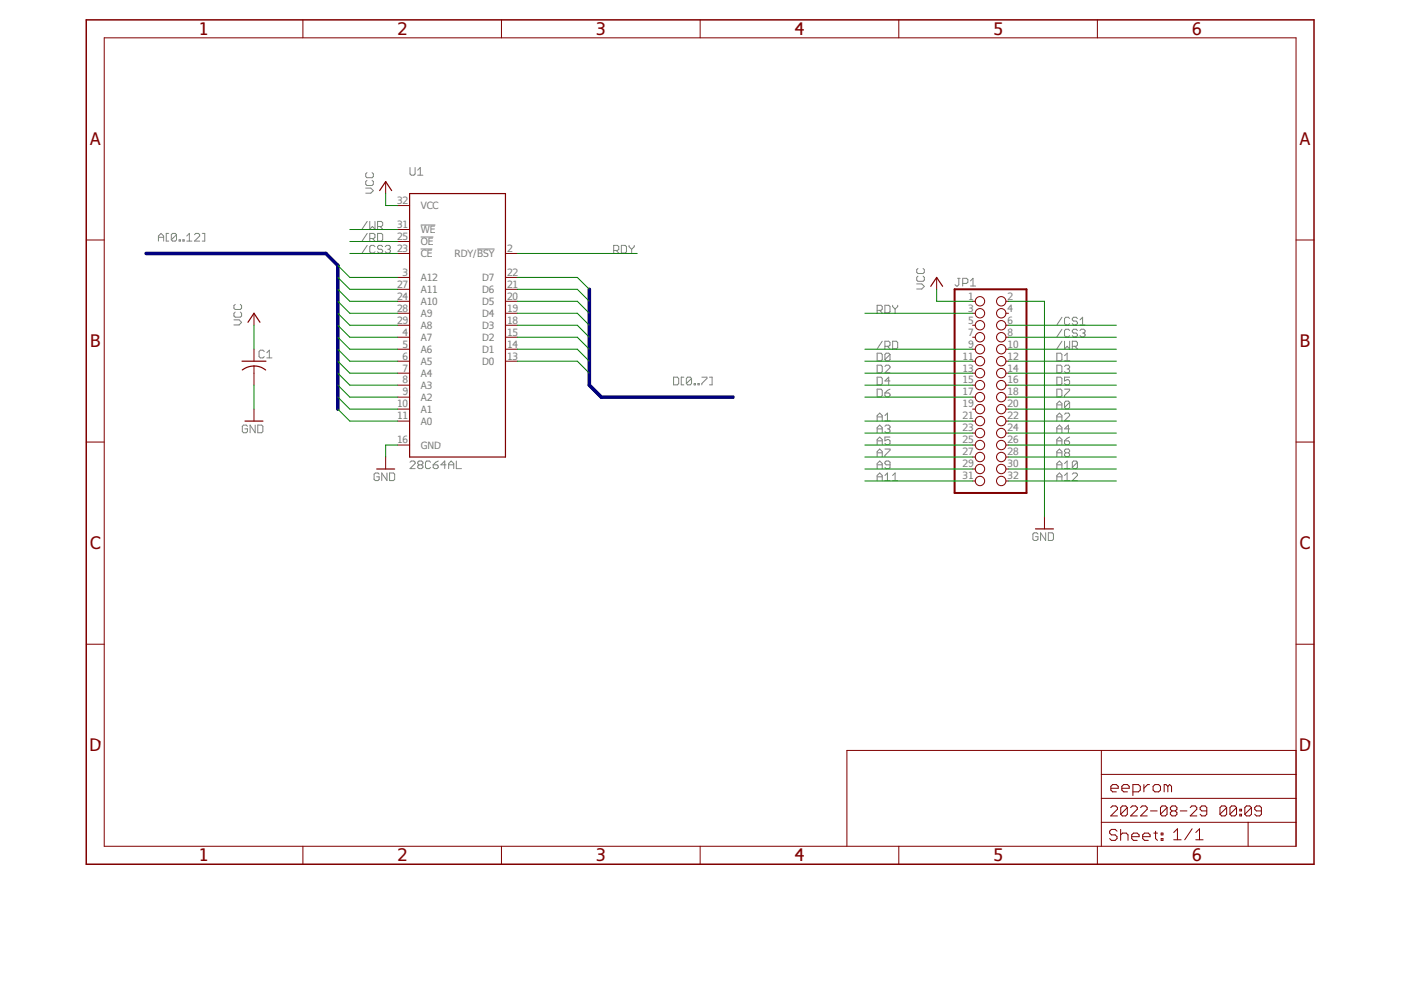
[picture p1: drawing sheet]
<svg xmlns="http://www.w3.org/2000/svg" width="297mm" height="210mm" viewBox="0 0 297 210" stroke-linecap="round" stroke-linejoin="round" font-family="sans-serif">
<g fill="none" stroke="#808080" stroke-width=".21">
<path d="M77.5 39.9h1.1l.6 .5-.6 .6h-1.1M77.8 38.2l-.3 .3v.6l.3 .2h1.1l.3-.2v-.6l-.3-.3M77.8 36.6l-.3 .3v.5l.3 .3h1.1l.3-.3v-.5l-.3-.3M86.9 35.5v1.4l.3 .2h.5l.3-.2v-1.4M88.6 37.1h1.1M88.6 36.1l.5-.6v1.6M33.6 51.1v-1.1l.5-.5 .6 .5v1.1M33.6 50.3h1.1M35.8 49.5h-.6v1.6h.6M37.4 49.8v1l-.3 .3h-.5l-.3-.3M37.4 49.8l-.3-.3h-.5l-.3 .3v1M37.4 49.8l-1.1 1"/>
<path d="M38 50.8h.2v.3h-.2zM38.8 50.8h.3v.3h-.3zM39.6 51.1h1.1M39.6 50l.6-.5v1.6M41.2 49.8l.3-.3h.6l.2 .3v.2l-1.1 1.1h1.1M42.9 49.5h.5v1.6h-.5M77.9 46.9l-1.1 1.7M77.9 49.5l-1.1 1.6M77.9 52l-1.1 1.7M78.4 50.6h.8l.3-.3v-.5l-.3-.3h-.8v1.6M78.4 46.9v1.7l.6-.6 .5 .6v-1.7M79 50.6l.5 .5"/>
<path d="M79.5 52.3l-.3-.3h-.5l-.3 .3v1.1l.3 .3h.5l.3-.3M80.1 49.5h.8l.2 .3v1l-.2 .3h-.8zM80.1 48h.8l.2-.2v-.6l-.2-.3h-.8v1.7M80.6 48l.5 .6M81.1 52.3l-.2-.3h-.6l-.2 .3v.3l.2 .3h.6l.2 .2v.3l-.2 .3h-.6l-.2-.3M81.7 52.3l.3-.3h.5l.3 .3v.3l-.3 .3M82.2 52.9h.3M82.5 52.9l.3 .2v.3l-.3 .3h-.5l-.3-.3M89.2 47.7h3.1M89.2 52.8h2.5M89.2 50.2h2.7M101.2 52.8h3.6"/>
<path d="M130.1 53.1h.8l.3-.2v-.6l-.3-.3h-.8v1.7M130.6 53.1l.6 .6M131.7 52h.8l.3 .3v1.1l-.3 .3h-.8zM133.4 52v.3l.5 .6M133.9 52.9v.8M134.5 52v.3l-.6 .6M194.6 58.5l-.2 .3v.6l.2 .2h1.1l.3-.2v-.6l-.3-.3M194.6 56.9l-.2 .3v.5l.2 .3h1.1l.3-.3v-.5l-.3-.3M203 59h.6M203.3 59v1.4l-.3 .2h-.2l-.3-.2M205.8 59.6l.5-.6v1.6M49.6 67.8h1.1l.5 .5-.5 .6h-1.1"/>
<path d="M49.9 64.5l-.3 .3v.5l.3 .3h1l.3-.3v-.5l-.3-.3M49.9 66.2l-.3 .2v.6l.3 .2h1l.3-.2v-.6l-.3-.2M56 74.5l-.2-.2h-.6l-.3 .2v1.1l.3 .3h.6l.2-.3M56.6 75.9h1.1M56.6 74.8l.5-.5v1.6M142.8 80h.8l.3 .2v1.1l-.3 .3h-.8zM145 80h-.6v1.6h.6M148.8 80h1.1v.2l-1.1 1.1v.3M150.4 80h.6v1.6h-.6M186 80h.8l.2 .2v1.1l-.2 .3h-.8zM186 74.9h.8l.2 .3v1l-.2 .3h-.8zM186 77.4h.8l.2 .3v1.1l-.2 .3h-.8z"/>
<path d="M186 65.8h.8l.2-.3v-.5l-.2-.3h-.8v1.7M186.5 65.8l.5 .6M187 72.3l-1 1.7M187.6 73.4h.8l.3-.2v-.6l-.3-.3h-.8v1.7M187.6 77.7l.3-.3h.5l.3 .3v.3l-1.1 1.1h1.1M187.6 64.7h.8l.3 .3v1.1l-.3 .3h-.8zM188.2 73.4l.5 .6M188.7 75.2v1l-.3 .3h-.5l-.3-.3M188.7 75.2l-.3-.3h-.5l-.3 .3v1M188.7 75.2l-1.1 1M189.3 72.3h.8l.2 .3v1.1l-.2 .3h-.8zM189.3 64.7v.3l.5 .5"/>
<path d="M189.8 65.5v.9M190.3 64.7v.3l-.5 .5M194.4 60.2h1l.6 .5-.6 .6h-1M204.1 60.1h.8l.3-.3v-.5l-.3-.3h-.8v1.6M205.8 60.6h1M224.1 80h.8l.2 .2v1.1l-.2 .3h-.8zM224.1 74.9h.8l.2 .3v1l-.2 .3h-.8zM224.1 77.4h.8l.2 .3v1.1l-.2 .3h-.8zM225.1 67.3l-1 1.6M225.1 72.3l-1 1.7M225.1 69.8l-1 1.6M225.7 72.3v1.7l.6-.6 .5 .6v-1.7"/>
<path d="M225.7 77.7l.3-.3h.5l.3 .3v.3l-.3 .2M225.7 76.5h1.1M225.7 75.4l.6-.5v1.6M226.3 78.2h.2M226.5 78.2l.3 .3v.3l-.3 .3h-.5l-.3-.3M226.8 67.5l-.3-.2h-.5l-.3 .2v1.1l.3 .3h.5l.3-.3M226.8 80h-1.1v.8l.6-.3h.2l.3 .3v.5l-.3 .3h-.5l-.3-.3M226.8 70.1l-.3-.3h-.5l-.3 .3v1.1l.3 .2h.5l.3-.2M227.4 73.4h.8l.2-.2v-.6l-.2-.3h-.8v1.7M227.9 73.4l.5 .6M228.4 67.5l-.2-.2h-.6l-.2 .2v.3l.2 .3h.6l.2 .2v.3l-.2 .3h-.6l-.2-.3M228.4 70.1l-.2-.3h-.6l-.2 .3v.3l.2 .2h.6l.2 .3v.3l-.2 .2h-.6l-.2-.2"/>
<path d="M229 68.9h1.1M229 67.8l.5-.5v1.6M229 70.1l.3-.3h.5l.3 .3v.3l-.3 .2M229.5 70.6h.3M229.8 70.6l.3 .3v.3l-.3 .2h-.5l-.3-.2M52.5 90.4l-.3-.3h-.6l-.2 .3v1.1l.2 .3h.6l.3-.3v-.6h-.6M54.1 90.1v1.7l-1.1-1.7v1.7M54.7 90.1h.8l.2 .3v1.1l-.2 .3h-.8zM86.9 98l.3-.3h.5l.3 .3v.3l-1.1 1.1h1.1M88.8 98.6l-.2 .2v.3l.2 .3h.6l.3-.3v-.3l-.3-.2M88.8 98.6l-.2-.3v-.3l.2-.3h.6l.3 .3v.3l-.3 .3M88.8 98.6h.6"/>
<path d="M91.3 98l-.3-.3h-.5l-.3 .3v1.1l.3 .3h.5l.3-.3M91.8 98.6h.8l.3 .2v.3l-.3 .3h-.5l-.3-.3zM92.9 97.7l-.5 .3-.6 .6M94.6 98.6h-1.1l.8-.9v1.7M95.1 98.6h1.1M95.1 99.4v-1.1l.6-.6 .5 .6v1.1M96.8 97.7v1.7h1M146.6 80.2v1.1l-.3 .3h-.5l-.3-.3M146.6 80.2l-.3-.2h-.5l-.3 .2v1.1M146.6 80.2l-1.1 1.1M147.2 81.3h.2v.3h-.2zM148 81.3h.3v.3h-.3z"/>
<path d="M186 98.6h1M186 90.9h1M186 82.5h.8l.2 .3v1.1l-.2 .2h-.8zM186 88.4h1M186 93.5h1M186 96h1M186 89.2v-1.1l.5-.5 .5 .5v1.1M186 91.8v-1.1l.5-.6 .5 .6v1.1M186 94.3v-1.1l.5-.5 .5 .5v1.1M186 96.8v-1.1l.5-.5 .5 .5v1.1M186 99.4v-1.1l.5-.6 .5 .6v1.1M187.6 90.4l.3-.3h.5l.3 .3v.3l-.3 .2"/>
<path d="M187.6 83.3h.8l.3 .3v.3l-.3 .2h-.5l-.3-.2zM187.6 89.2h1.1M187.6 95.2h1.1v.3l-1.1 1.1v.2M187.6 88.1l.6-.5v1.6M188.2 90.9h.2M188.4 90.9l.3 .3v.3l-.3 .3h-.5l-.3-.3M188.7 98.6h-.8l-.3-.3v-.3l.3-.3h.5l.3 .3v1.1l-.3 .3h-.5l-.3-.3M188.7 92.7h-1.1v.8l.6-.3h.2l.3 .3v.5l-.3 .3h-.5l-.3-.3M188.7 82.5l-.5 .3-.6 .5M188.7 80.8h-1.1l.8-.8v1.6M224.1 98.6h1M224.1 90.9h1"/>
<path d="M224.1 82.5h.8l.2 .3v1.1l-.2 .2h-.8zM224.1 86.7v-1.1l.5-.6 .5 .6v1.1M224.1 89.2v-1.1l.5-.5 .5 .5v1.1M224.1 91.8v-1.1l.5-.6 .5 .6v1.1M224.1 94.3v-1.1l.5-.5 .5 .5v1.1M224.1 96.8v-1.1l.5-.5 .5 .5v1.1M224.1 99.4v-1.1l.5-.6 .5 .6v1.1M224.1 85.9h1M224.1 88.4h1M224.1 93.5h1M224.1 96h1M225.7 99.4h1.1"/>
<path d="M225.7 82.5h1.1v.3l-1.1 1.1v.2M225.7 93.5h.8l.3 .2v.3l-.3 .3h-.5l-.3-.3zM225.7 87.8l.3-.2h.5l.3 .2v.3l-1.1 1.1h1.1M225.7 98.3l.6-.6v1.7M226 96l-.3-.3v-.2l.3-.3h.5l.3 .3v.2l-.3 .3M226 96l-.3 .3v.3l.3 .2h.5l.3-.2v-.3l-.3-.3M226 96h.5M226.8 90.9h-1.1l.8-.8v1.7M226.8 85.3l-.3-.3h-.5l-.3 .3v1.1M226.8 85.3v1.1l-.3 .3h-.5l-.3-.3M226.8 85.3l-1.1 1.1M226.8 92.7l-.5 .2-.6 .6"/>
<path d="M228.4 98v1.1l-.2 .3h-.6l-.2-.3M228.4 98l-.2-.3h-.6l-.2 .3v1.1M228.4 98l-1 1.1M80.4 100.5l-.3-.2h-.5l-.3 .2v1.1l.3 .3h.5l.3-.3v-.5h-.5M82 100.3v1.6l-1.1-1.6v1.6M82.6 100.3h.8l.3 .2v1.1l-.3 .3h-.8zM186 101.1h1M186 101.9v-1.1l.5-.5 .5 .5v1.1M187.6 101.9h1.1M187.6 100.8l.6-.5v1.6M189.3 101.9h1M189.3 100.8l.5-.5v1.6"/>
<path d="M220.1 113.2l-.3-.2h-.5l-.3 .2v1.1l.3 .3h.5l.3-.3v-.5h-.6M221.7 113v1.6l-1.1-1.6v1.6M222.3 113h.8l.3 .2v1.1l-.3 .3h-.8zM224.1 101.1h1M224.1 101.9v-1.1l.5-.5 .5 .5v1.1M225.7 101.9h1.1M225.7 100.8l.6-.5v1.6M227.4 100.5l.2-.2h.6l.2 .2v.3l-1 1.1h1"/>
</g>
<path d="M202.4 61.3h15.2v43.2h-15.2z" fill="none" stroke="#800000" stroke-width=".42"/>
<g fill="none" stroke="#800000" stroke-width=".21">
<path d="M22.1 8h252.7v171.4h-252.7zM64.2 4.2v3.8M106.3 4.2v3.8M148.4 4.2v3.8M190.6 4.2v3.8M232.7 4.2v3.8M81.8 38.5v2.5M18.3 50.9h3.8M84.3 48.7h2.5M84.3 53.7h2.5M84.3 51.2h2.5M84.3 58.8h2.5"/>
<path d="M84.3 43.6h2.5M107.2 53.7h2.5M107.2 58.8h2.5M198.6 58.8v2.5M274.8 50.9h3.8M53.8 66.4v2.6M53.8 74v2.6M53.8 77.6v4.1M84.3 63.9h2.5M84.3 66.4h2.5M84.3 69h2.5M84.3 71.5h2.5"/>
<path d="M84.3 74h2.5M84.3 76.6h2.5M84.3 79.1h2.5M84.3 61.3h2.5M107.2 63.9h2.5M107.2 66.4h2.5M107.2 69h2.5M107.2 71.5h2.5M107.2 74h2.5M107.2 76.6h2.5M107.2 61.3h2.5M206.2 63.9h.6"/>
<path d="M206.2 66.4h.6M206.2 69h.6M206.2 71.5h.6M206.2 74h.6M206.2 76.6h.6M206.2 79.1h.6M213.3 63.9h.5M213.3 66.4h.5M213.3 69h.5M213.3 71.5h.5M213.3 74h.5M213.3 76.6h.5"/>
<path d="M213.3 79.1h.5M18.3 93.7h3.8M53.8 86.7v2.6M81.8 96.9v2.5M84.3 81.7h2.5M84.3 84.2h2.5M84.3 86.7h2.5M84.3 89.3h2.5M84.3 94.4h2.5M206.2 81.7h.6M206.2 84.2h.6M206.2 86.7h.6"/>
<path d="M206.2 89.3h.6M206.2 91.8h.6M206.2 94.4h.6M206.2 96.9h.6M206.2 99.4h.6M213.3 81.7h.5M213.3 84.2h.5M213.3 86.7h.5M213.3 89.3h.5M213.3 91.8h.5M213.3 94.4h.5M213.3 96.9h.5"/>
<path d="M213.3 99.4h.5M274.8 93.7h3.8M206.2 102h.6M213.3 102h.5M221.4 109.6v2.5M18.3 136.6h3.8M274.8 136.6h3.8M233.5 159.1v20.3M274.8 159.1h-95.2v20.3M64.2 179.4v3.8M106.3 179.4v3.8M148.4 179.4v3.8"/>
<path d="M190.6 179.4v3.8M232.7 179.4v3.8M233.5 174.3h41.3M233.5 169.3h41.3M233.5 164.2h41.3M235.5 171.2l.4-.3h.7l.3 .3v.4l-1.4 1.4h1.4M235.5 167.1h1.6v-.4l-.4-.4h-.8l-.4 .4v.8l.4 .4h.8M236.8 176.2l-.4-.3h-.8l-.3 .3v.4l.3 .4h.8l.4 .4v.4l-.4 .4h-.8l-.3-.4M237.6 175.9v2.3M237.6 177l.4-.4h.8l.4 .4v1.2M237.8 167.1h1.6v-.4l-.4-.4h-.7l-.5 .4v.8l.5 .4h.7M239 171.2v1.4l-.3 .4h-.7l-.4-.4"/>
<path d="M239 171.2l-.3-.3h-.7l-.4 .3v1.4M239 171.2l-1.4 1.4M239.7 171.2l.4-.3h.7l.3 .3v.4l-1.4 1.4h1.4M239.9 177.4h1.6v-.4l-.4-.4h-.8l-.4 .4v.8l.4 .4h.8M240.2 167.9h1.2l.4-.4v-.8l-.4-.4h-1.2v2.4M241.8 171.2l.4-.3h.7l.3 .3v.4l-1.4 1.4h1.4M242.3 177.4h1.5v-.4l-.3-.4h-.8l-.4 .4v.8l.4 .4h.8M242.5 166.3v1.6M243.7 166.3h-.4l-.8 .8M243.9 171.9h1.4M244.5 166.7l.4-.4h.8l.3 .4v.8l-.3 .4h-.8l-.4-.4zM244.6 176.6h.8"/>
<path d="M245 176.2v1.6l.4 .4M246.2 176.6h.4v.4h-.4zM246.2 177.8h.4v.4h-.4zM247.4 171.2l-.3-.3h-.7l-.4 .3v1.4M247.4 171.2v1.4l-.3 .4h-.7l-.4-.4M247.4 171.2l-1.4 1.4M247.6 166.7l-.4-.4h-.4v1.6M247.6 166.7v1.2M247.6 166.7l.4-.4 .4 .4v1.2M248.5 171.9l-.4 .4v.3l.4 .4h.7l.3-.4v-.3l-.3-.4M248.5 171.9l-.4-.3v-.4l.4-.3h.7l.3 .3v.4l-.3 .3M248.5 171.9h.7"/>
<path d="M248.9 176.5l.7-.8v2.4M248.9 178.1h1.5M250.2 171.9h1.5M252.3 171.2l.4-.3h.7l.3 .3v.4l-1.4 1.4h1.4M252.8 175.7l-1.6 2.4M253.5 178.1h1.6M253.5 176.5l.8-.8v2.4M255.9 171.9h-1.1l-.4-.3v-.4l.4-.3h.7l.4 .3v1.4l-.4 .4h-.7l-.4-.4M260.1 171.2v1.4l-.4 .4h-.7l-.3-.4M260.1 171.2l-.4-.3h-.7l-.3 .3v1.4M260.1 171.2l-1.4 1.4M262.2 171.2v1.4l-.4 .4h-.7l-.3-.4"/>
<path d="M262.2 171.2l-.4-.3h-.7l-.3 .3v1.4M262.2 171.2l-1.4 1.4M262.9 172.6h.3v.4h-.3zM262.9 171.6h.3v.3h-.3zM264.6 174.3v5.1M265.3 171.2v1.4l-.3 .4h-.7l-.4-.4M265.3 171.2l-.3-.3h-.7l-.4 .3v1.4M265.3 171.2l-1.4 1.4M267.4 171.9h-1l-.4-.3v-.4l.4-.3h.7l.3 .3v1.4l-.3 .4h-.7l-.4-.4"/>
<circle cx="207.8" cy="79.1" r=".99"/>
<circle cx="207.8" cy="63.9" r=".99"/>
<circle cx="207.8" cy="69" r=".99"/>
<circle cx="207.8" cy="66.4" r=".99"/>
<circle cx="207.8" cy="71.5" r=".99"/>
<circle cx="207.8" cy="74" r=".99"/>
<circle cx="207.8" cy="76.6" r=".99"/>
<circle cx="212.3" cy="63.9" r=".99"/>
<circle cx="212.3" cy="71.5" r=".99"/>
<circle cx="212.3" cy="74" r=".99"/>
<circle cx="212.3" cy="76.6" r=".99"/>
<circle cx="212.3" cy="79.1" r=".99"/>
<circle cx="212.3" cy="66.4" r=".99"/>
<circle cx="212.3" cy="69" r=".99"/>
<circle cx="207.8" cy="94.4" r=".99"/>
<circle cx="207.8" cy="96.9" r=".99"/>
<circle cx="207.8" cy="99.4" r=".99"/>
<circle cx="207.8" cy="91.8" r=".99"/>
<circle cx="207.8" cy="89.3" r=".99"/>
<circle cx="207.8" cy="86.7" r=".99"/>
<circle cx="207.8" cy="84.2" r=".99"/>
<circle cx="207.8" cy="81.7" r=".99"/>
<circle cx="212.3" cy="89.3" r=".99"/>
<circle cx="212.3" cy="91.8" r=".99"/>
<circle cx="212.3" cy="96.9" r=".99"/>
<circle cx="212.3" cy="99.4" r=".99"/>
<circle cx="212.3" cy="94.4" r=".99"/>
<circle cx="212.3" cy="86.7" r=".99"/>
<circle cx="212.3" cy="84.2" r=".99"/>
<circle cx="212.3" cy="81.7" r=".99"/>
<circle cx="207.8" cy="102" r=".99"/>
<circle cx="212.3" cy="102" r=".99"/>
</g>
<path d="M80.5 40.4l1.3-1.9 1.2 1.9M86.8 41h20.4v55.9h-20.4zM51.3 76.6h5.1M51.4 78.4a4 4 0 0 1 4.9 0M52.6 68.3l1.2-1.9 1.3 1.9M197.3 60.7l1.3-1.9 1.3 1.9M51.9 89.3h3.9M79.9 99.4h3.8M219.5 112.1h3.9" fill="none" stroke="#800000" stroke-width=".25"/>
<path d="M18.3 4.2h260.3v179h-260.3z" fill="none" stroke="#800000" stroke-width=".32"/>
<path d="M31 53.7h38.1l2.5 2.6v30.4M124.9 61.3v20.4l2.6 2.5h27.9" fill="none" stroke="#000080" stroke-width=".76"/>
<g fill="none" stroke="#008000" stroke-width=".21">
<path d="M71.6 56.3l2.6 2.5h10.1M71.6 58.8l2.6 2.5h10.1M74.2 48.7h10.1M74.2 51.2h10.1M74.2 53.7h10.1M81.8 41v2.6h2.5M109.7 58.8h12.7l2.5 2.5M109.7 53.7h25.4M53.8 69v5M71.6 61.3l2.6 2.6h10.1M71.6 66.4l2.6 2.6h10.1M71.6 71.5l2.6 2.5h10.1"/>
<path d="M71.6 74l2.6 2.6h10.1M71.6 76.6l2.6 2.5h10.1M71.6 79.1l2.6 2.6h10.1M71.6 63.9l2.6 2.5h10.1M71.6 69l2.6 2.5h10.1M109.7 63.9h12.7l2.5 2.5M109.7 69h12.7l2.5 2.5M109.7 74h12.7l2.5 2.6M109.7 76.6h12.7l2.5 2.5M109.7 61.3h12.7l2.5 2.6M109.7 66.4h12.7l2.5 2.6M109.7 71.5h12.7l2.5 2.5"/>
<path d="M183.4 74h22.8M183.4 76.6h22.8M183.4 79.1h22.8M183.4 66.4h22.8M198.6 61.3v2.6h7.6M213.8 63.9h7.6v45.7M213.8 69h22.9M213.8 74h22.9M213.8 76.6h22.9M213.8 79.1h22.9M213.8 71.5h22.9M53.8 81.7v5"/>
<path d="M71.6 81.7l2.6 2.5h10.1M71.6 84.2l2.6 2.5h10.1M71.6 86.7l2.6 2.6h10.1M84.3 94.4h-2.5v2.5M183.4 94.4h22.8M183.4 81.7h22.8M183.4 84.2h22.8M183.4 89.3h22.8M183.4 91.8h22.8M183.4 96.9h22.8M183.4 99.4h22.8M213.8 94.4h22.9"/>
<path d="M213.8 81.7h22.9M213.8 84.2h22.9M213.8 86.7h22.9M213.8 89.3h22.9M213.8 91.8h22.9M213.8 96.9h22.9M213.8 99.4h22.9M183.4 102h22.8M213.8 102h22.9"/>
</g>
<g font-size="3.7" fill="#800000">
<text x="42.2" y="7.4">1</text>
<text x="84.3" y="7.4">2</text>
<text x="126.4" y="7.4">3</text>
<text x="168.5" y="7.4">4</text>
<text x="210.6" y="7.4">5</text>
<text x="252.7" y="7.4">6</text>
<text x="19.1" y="30.7">A</text>
<text x="275.6" y="30.7">A</text>
<text x="19.1" y="73.6">B</text>
<text x="275.6" y="73.6">B</text>
<text x="19.1" y="116.4">C</text>
<text x="275.6" y="116.4">C</text>
<text x="18.9" y="159.3">D</text>
<text x="275.4" y="159.3">D</text>
<text x="42.2" y="182.6">1</text>
<text x="84.3" y="182.6">2</text>
<text x="126.4" y="182.6">3</text>
<text x="168.5" y="182.6">4</text>
<text x="210.6" y="182.6">5</text>
<text x="252.7" y="182.6">6</text>
</g>
<g font-size="2.1" fill="#808080">
<text x="84.2" y="43.2">32</text>
<text x="89.2" y="44.3">VCC</text>
<text x="84.2" y="48.3">31</text>
<text x="84.2" y="53.4">23</text>
<text x="84.2" y="50.8">25</text>
<text x="89.2" y="49.4">WE</text>
<text x="89.2" y="52">OE</text>
<text x="107.5" y="53.4">2</text>
<text x="85.3" y="58.5">3</text>
<text x="89.2" y="54.5">CE</text>
<text x="89.2" y="59.6">A12</text>
<text x="96.4" y="54.5">RDY/BSY</text>
<text x="102.2" y="59.6">D7</text>
<text x="107.5" y="58.5">22</text>
<text x="84.2" y="63.5">24</text>
<text x="84.2" y="61">27</text>
<text x="89.2" y="64.7">A10</text>
<text x="89.2" y="62.1">A11</text>
<text x="102.2" y="64.7">D5</text>
<text x="102.2" y="62.1">D6</text>
<text x="107.5" y="63.5">20</text>
<text x="107.5" y="61">21</text>
<text x="205.3" y="63.5">1</text>
<text x="213.6" y="63.5">2</text>
<text x="84.2" y="68.6">29</text>
<text x="84.2" y="66.1">28</text>
<text x="85.3" y="71.2">4</text>
<text x="89.2" y="69.7">A8</text>
<text x="89.2" y="67.2">A9</text>
<text x="102.2" y="69.7">D3</text>
<text x="102.2" y="67.2">D4</text>
<text x="107.5" y="71.2">15</text>
<text x="107.5" y="68.6">18</text>
<text x="107.5" y="66.1">19</text>
<text x="205.3" y="66.1">3</text>
<text x="205.3" y="68.6">5</text>
<text x="205.3" y="71.2">7</text>
<text x="213.6" y="66.1">4</text>
<text x="213.6" y="68.6">6</text>
<text x="213.6" y="71.2">8</text>
<text x="85.3" y="76.2">6</text>
<text x="85.3" y="73.7">5</text>
<text x="89.2" y="77.3">A5</text>
<text x="89.2" y="74.8">A6</text>
<text x="89.2" y="72.3">A7</text>
<text x="102.2" y="77.3">D0</text>
<text x="102.2" y="74.8">D1</text>
<text x="102.2" y="72.3">D2</text>
<text x="107.5" y="76.2">13</text>
<text x="107.5" y="73.7">14</text>
<text x="204.1" y="76.2">11</text>
<text x="205.3" y="73.7">9</text>
<text x="213.6" y="73.7">10</text>
<text x="213.6" y="76.2">12</text>
<text x="85.3" y="83.8">9</text>
<text x="85.3" y="81.3">8</text>
<text x="85.3" y="78.8">7</text>
<text x="89.2" y="82.4">A3</text>
<text x="89.2" y="79.9">A4</text>
<text x="204.1" y="78.8">13</text>
<text x="204.1" y="81.3">15</text>
<text x="204.1" y="83.8">17</text>
<text x="213.6" y="78.8">14</text>
<text x="213.6" y="81.3">16</text>
<text x="213.6" y="83.8">18</text>
<text x="84.2" y="88.9">11</text>
<text x="84.2" y="86.4">10</text>
<text x="89.2" y="87.5">A1</text>
<text x="89.2" y="85">A2</text>
<text x="204.1" y="86.4">19</text>
<text x="204.1" y="88.9">21</text>
<text x="213.6" y="86.4">20</text>
<text x="213.6" y="88.9">22</text>
<text x="84.2" y="94">16</text>
<text x="89.2" y="90">A0</text>
<text x="89.2" y="95.1">GND</text>
<text x="204.1" y="91.5">23</text>
<text x="204.1" y="94">25</text>
<text x="213.6" y="91.5">24</text>
<text x="213.6" y="94">26</text>
<text x="204.1" y="96.5">27</text>
<text x="204.1" y="99.1">29</text>
<text x="204.1" y="101.6">31</text>
<text x="213.6" y="96.5">28</text>
<text x="213.6" y="99.1">30</text>
<text x="213.6" y="101.6">32</text>
</g>
</svg>
